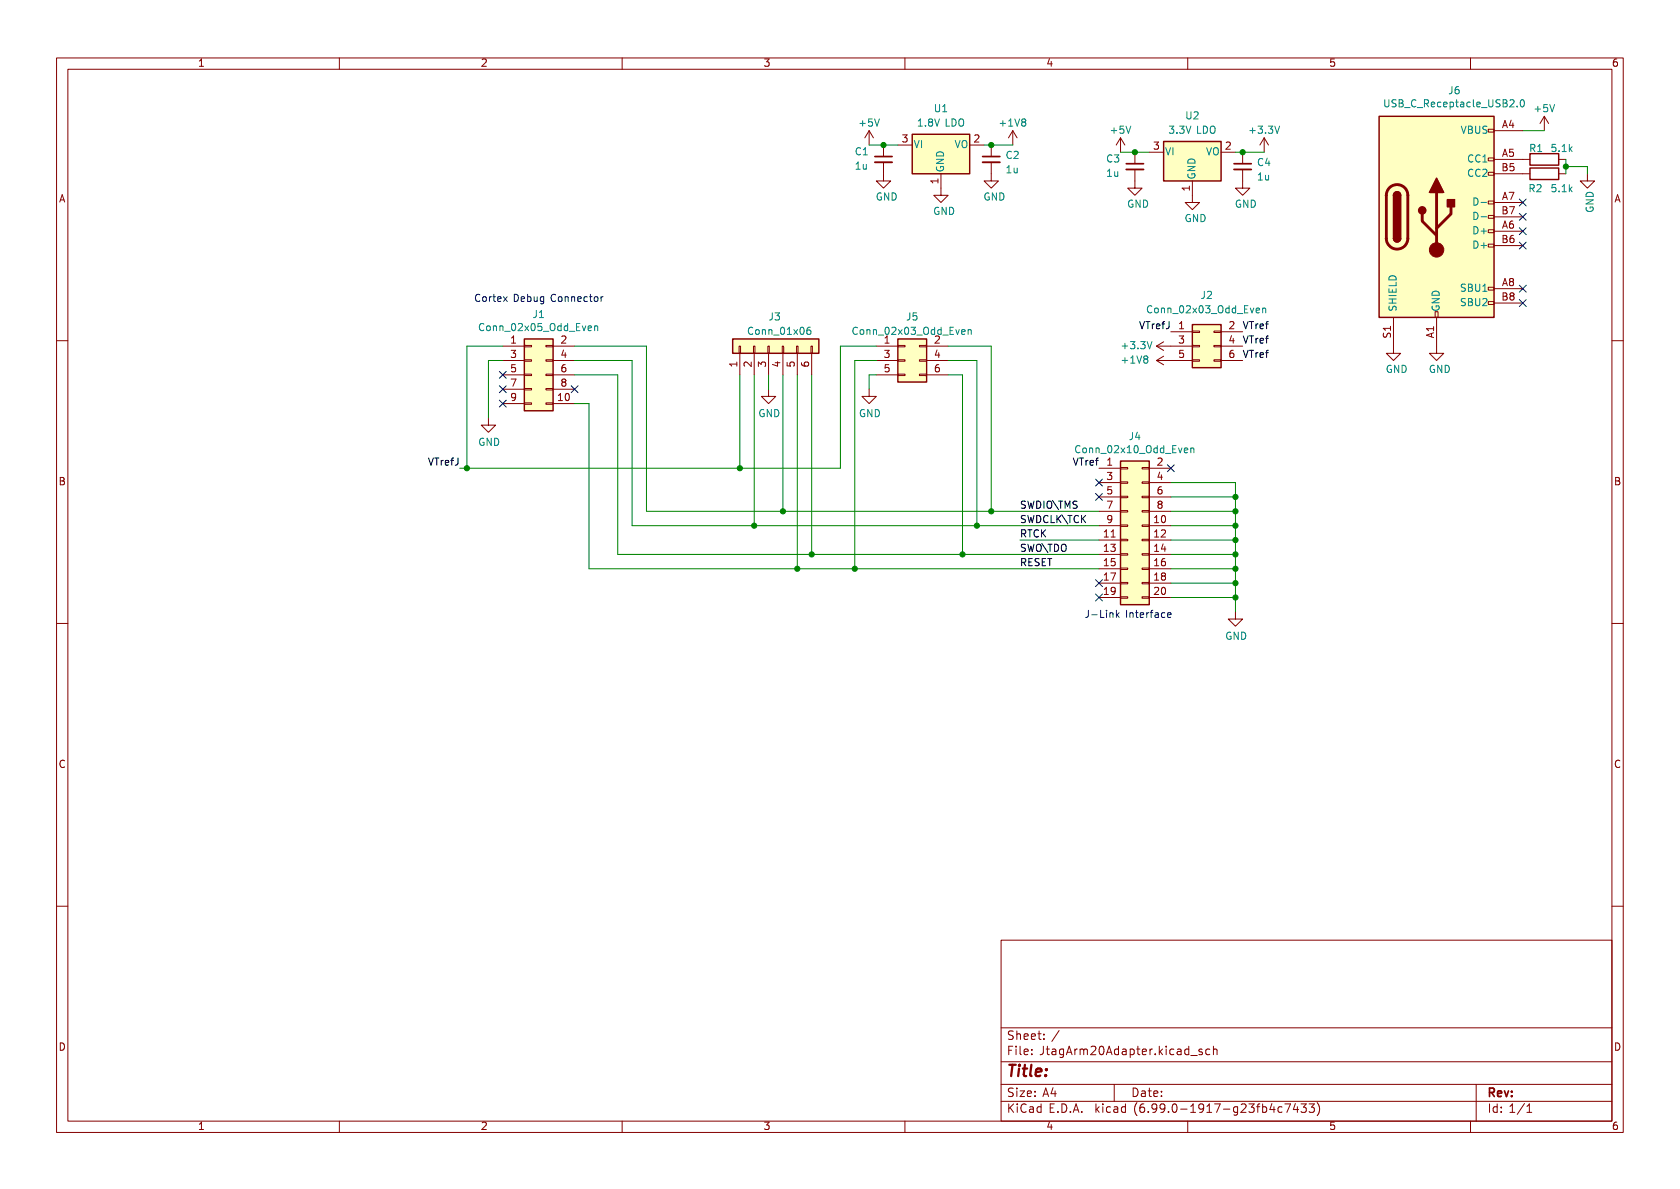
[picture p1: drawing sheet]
<svg xmlns="http://www.w3.org/2000/svg" width="297mm" height="210mm" viewBox="0 0 297 210" stroke-linecap="round" stroke-linejoin="round" font-family="sans-serif">
<g fill="none" stroke="#840000" stroke-width=".18">
<path d="M10 10.2h277v190.1h-277zM12 12.2h273v186.1h-273zM60 10.2v2M110 10.2v2M160 10.2v2M210 10.2v2M260 10.2v2M153.7 23.1l-.8 1.3M153.7 23.1v2.5M153.7 23.1l.7 1.3M156.2 28.7v3.3h1.3l-1.3 1.3-1.3-1.3h1.3M156.2 25.6v2.1"/>
<path d="M158.7 25.6h2.6M166.4 30.7v3.8h1.2l-1.2 1.3-1.3-1.3h1.3M171.4 25.6h2.6M175.3 28.7v3.3h1.2l-1.2 1.3-1.3-1.3h1.3M175.3 25.6v2.1M179.1 23.1l-.8 1.3M179.1 23.1v2.5M179.1 23.1l.7 1.3M198.1 24.4l-.7 1.2M198.1 24.4v2.5M198.1 24.4l.8 1.2M200.7 30v3.3h1.2l-1.2 1.2-1.3-1.2h1.3"/>
<path d="M200.7 26.9v2.1M203.2 26.9h2.5M210.8 32v3.8h1.3l-1.3 1.3-1.3-1.3h1.3M215.9 26.9h2.5M219.7 30v3.3h1.3l-1.3 1.2-1.3-1.2h1.3M219.7 26.9v2.1M223.5 24.4l-.7 1.2M223.5 24.4v2.5M223.5 24.4l.8 1.2M263.1 38.1h1.1v.5h-1.1zM263.1 35.6h1.1v.5h-1.1zM263.1 30.5h1.1v.5h-1.1z"/>
<path d="M263.1 27.9h1.1v.5h-1.1zM263.1 22.9h1.1v.5h-1.1zM264.2 23.1h5M264.2 28.2h6.3M264.2 35.8h5M264.2 30.7h6.3M264.2 38.3h5M273 20.6l-.7 1.2M273 20.6v2.5M273 20.6l.8 1.2M275.6 28.2h1.3M275.6 30.7h1.3"/>
<path d="M280.7 30.7v1.3h1.2l-1.2 1.3-1.3-1.3h1.3M207 58.7h3.8M210.8 58.5h1.3v.3h-1.3zM214.6 58.5h1.3v.3h-1.3zM215.9 58.7h3.8M246.4 56.1v6.4h1.2l-1.2 1.2-1.3-1.2h1.3M253.7 55.1h.6v1h-.6zM254 56.1v6.4h1.3l-1.3 1.2-1.3-1.2h1.3M263.1 53.3h1.1v.5h-1.1zM263.1 50.8h1.1v.5h-1.1zM263.1 43.2h1.1v.5h-1.1zM263.1 40.6h1.1v.5h-1.1z"/>
<path d="M264.2 40.9h5M264.2 51h5M264.2 43.4h5M264.2 53.6h5M10 60.2h2M86.4 73.9v1.3h1.2l-1.2 1.2-1.3-1.2h1.3M88.9 61.2h3.8M88.9 63.7h3.8M88.9 71.4h3.8M88.9 66.3h3.8M88.9 68.8h3.8M92.7 71.2h1.3v.3h-1.3z"/>
<path d="M92.7 68.7h1.3v.3h-1.3zM92.7 66.2h1.3v.2h-1.3zM92.7 63.6h1.3v.3h-1.3zM92.7 61.1h1.3v.2h-1.3zM96.5 71.2h1.3v.3h-1.3zM96.5 68.7h1.3v.3h-1.3zM96.5 66.2h1.3v.2h-1.3zM96.5 63.6h1.3v.3h-1.3zM96.5 61.1h1.3v.2h-1.3zM97.8 61.2h3.8M97.8 63.7h3.8M97.8 71.4h3.8"/>
<path d="M97.8 66.3h3.8M97.8 68.8h3.8M130.7 61.2h.2v1.3h-.2zM130.8 62.5v3.8M133.2 61.2h.3v1.3h-.3zM133.3 62.5v3.8M135.8 61.2h.2v1.3h-.2zM135.9 68.8v1.3h1.3l-1.3 1.3-1.3-1.3h1.3M135.9 62.5v3.8M138.3 61.2h.3v1.3h-.3zM138.4 62.5v3.8M140.8 61.2h.3v1.3h-.3z"/>
<path d="M141 62.5v3.8M143.4 61.2h.2v1.3h-.2zM143.5 62.5v3.8M153.7 68.8v1.3h1.2l-1.2 1.3-1.3-1.3h1.3M154.9 61.2h3.8M154.9 63.7h3.8M154.9 66.3h3.8M158.7 66.2h1.3v.2h-1.3zM158.7 63.6h1.3v.3h-1.3zM158.7 61.1h1.3v.2h-1.3zM162.6 66.2h1.2v.2h-1.2zM162.6 63.6h1.2v.3h-1.2z"/>
<path d="M162.6 61.1h1.2v.2h-1.2zM163.8 61.2h3.8M163.8 63.7h3.8M163.8 66.3h3.8M204.5 61.2h6.3M204.5 63.7h6.3M204.5 63.7l1.2 .8M204.5 61.2l1.2 .8M205.7 63l-1.2 .7M205.7 60.4l-1.2 .8M210.8 63.6h1.3v.3h-1.3zM210.8 61.1h1.3v.2h-1.3z"/>
<path d="M214.6 63.6h1.3v.3h-1.3zM214.6 61.1h1.3v.2h-1.3zM215.9 61.2h3.8M215.9 63.7h3.8M285 60.2h2M194.3 82.8h3.8M194.3 93h3.8M194.3 95.5h3.8M194.3 98h3.8M194.3 85.3h3.8M194.3 87.9h3.8M194.3 90.4h3.8"/>
<path d="M198.1 97.9h1.3v.3h-1.3zM198.1 95.4h1.3v.2h-1.3zM198.1 92.8h1.3v.3h-1.3zM198.1 90.3h1.3v.2h-1.3zM198.1 87.8h1.3v.2h-1.3zM198.1 85.2h1.3v.3h-1.3zM198.1 82.7h1.3v.2h-1.3zM201.9 97.9h1.3v.3h-1.3zM201.9 95.4h1.3v.2h-1.3zM201.9 92.8h1.3v.3h-1.3zM201.9 90.3h1.3v.2h-1.3zM201.9 87.8h1.3v.2h-1.3z"/>
<path d="M201.9 85.2h1.3v.3h-1.3zM201.9 82.7h1.3v.2h-1.3zM203.2 82.8h3.8M203.2 93h3.8M203.2 95.5h3.8M203.2 98h3.8M203.2 85.3h3.8M203.2 87.9h3.8M203.2 90.4h3.8M10 110.2h2M194.3 100.6h3.8M194.3 103.1h3.8"/>
<path d="M194.3 105.7h3.8M198.1 105.5h1.3v.3h-1.3zM198.1 103h1.3v.2h-1.3zM198.1 100.5h1.3v.2h-1.3zM201.9 105.5h1.3v.3h-1.3zM201.9 103h1.3v.2h-1.3zM201.9 100.5h1.3v.2h-1.3zM203.2 100.6h3.8M203.2 103.1h3.8M203.2 105.7h3.8M218.4 108.2v1.3h1.3l-1.3 1.2-1.2-1.2h1.2M285 110.2h2"/>
<path d="M10 160.2h2M177 166.3h108v32h-108zM285 160.2h2M60 198.3v2M110 198.3v2M160 198.3v2M177 194.8h108M177 191.8h108M177 187.8h108M177 181.8h108M185.8 193.4h1M186.5 192.9v1"/>
<path d="M187.3 182.2l-1.3 2M197 191.8v3M210 198.3v2M210.5 186.6h1.2M212.5 185.6l-.3-.1-.2 .2v.2l.5 .2v.3h-.5M213.9 185.6l-.4-.1-.3 .3v.4l.1 .2h.6M214.5 185.6l.3-.1 .3 .1 .1 .9M214.5 185v1.5M223.2 195.2v1.5M223.2 195.8l.5-.1 .3 .3v.4l-.2 .2h-.6M224.9 195.1l-.4 1.1h1M225.2 195.7v1"/>
<path d="M226.7 195.8l-.5-.1-.2 .3v.4l.1 .2h.6M227.2 195.2h1l-.7 1.5M229 195.1l-.3 1.1h.9M229.4 195.7v1M230 195.2h1l-.5 .6 .4 .1v.7l-.2 .1h-.5l-.2-.1M231.5 195.2h.9l-.5 .6 .4 .1v.7l-.2 .1h-.4l-.2-.1M232.9 195a1.72 1.72 0 0 1 0 2.3M260 198.3v2M261 191.8v6.5M269.5 195.1l-1.2 2M270 196.7h.8M270 195.6l.4-.4v1.5"/>
</g>
<path d="M154.7 28.7h3M173.7 28.7h3.1M199.1 30h3.1M218.2 30h3" fill="none" stroke="#840000" stroke-width=".33"/>
<path d="M154.7 27.7h3M173.7 27.7h3.1M199.1 29h3.1M218.2 29h3" fill="none" stroke="#840000" stroke-width=".3"/>
<g fill="#ffffc2" stroke="#ffffc2" stroke-width=".18">
<path d="M161.3 23.7h10.1v7h-10.1z"/>
<path d="M205.7 25h10.2v7h-10.2z"/>
<path d="M210.8 57.4h5.1v7.6h-5.1z"/>
<path d="M92.7 59.9h5.1v12.7h-5.1z"/>
<path d="M243.8 20.6h20.4v35.5h-20.4z"/>
<path d="M198.1 81.5h5.1v25.4h-5.1z"/>
<path d="M129.5 59.9h15.3v2.6h-15.3z"/>
<path d="M158.7 59.9h5.1v7.7h-5.1z"/>
</g>
<path d="M161.3 23.7h10.1v7h-10.1zM205.7 25h10.2v7h-10.2zM243.8 20.6h20.4v35.5h-20.4zM246.4 34.5a.64 .64 0 0 1 .6-.6 .64 .64 0 0 1 .6 .6M270.5 27.2h5.1v2h-5.1zM270.5 29.7h5.1v2h-5.1zM92.7 59.9h5.1v12.7h-5.1zM129.5 59.9h15.3v2.6h-15.3zM158.7 59.9h5.1v7.7h-5.1zM210.8 57.4h5.1v7.6h-5.1zM246.4 42.2a.64 .64 0 0 0 .6 .6 .64 .64 0 0 0 .6-.6M198.1 81.5h5.1v25.4h-5.1z" fill="none" stroke="#840000" stroke-width=".25"/>
<g fill="none" stroke="#008484" stroke-width=".18">
<path d="M244.8 17.6v1.1l.2 .1M268.9 17.8l.2-.2a.68 .68 0 0 1 .4 .7 .68 .68 0 0 1-.4 .6l-.2-.1-.1-.4zM260.9 35h-.3v1.3h.3M260.9 37.5h-.3v1.3h.3M105.1 57.6v.9M105.1 57.7l.2-.1 .3 .1 .1 .8M143 57.9h.3M143.1 58.3l.3 .3v.3l-.3 .2M171.2 58.3v.8M171.2 58.4l.2-.1h.3v.8M223.2 54.5v.8M223.2 54.6l.2-.1h.3l.1 .8"/>
<path d="M210.5 79.2v.9M210.5 79.3l.2-.1 .3 .1 .1 .8"/>
</g>
<path d="M245.6 33.3a1.9 1.9 0 0 1 2.1-.5 1.9 1.9 0 0 1 1.2 1.7v7.7a1.91 1.91 0 0 1-1.9 1.9 1.91 1.91 0 0 1-1.9-1.9v-7.7l.2-.8zM251.5 37.8v1.3l2.5 2.6M254 34v10.2M256.5 36.6v1.2l-2.5 2.6" fill="none" stroke="#840000" stroke-width=".51"/>
<g fill="#840000" stroke="#840000" stroke-width=".25">
<path d="M246.4 42.2h1.2a.64 .64 0 0 1-.6 .6 .64 .64 0 0 1-.6-.6z"/>
<path d="M246.4 34.5h1.2v7.7h-1.2z"/>
<path d="M246.6 34.1a.64 .64 0 0 1 .6-.1 .64 .64 0 0 1 .4 .5h-1.2z"/>
<path d="M254 31.5l1.3 2.5h-2.6z"/>
<path d="M255.9 35.3h1.3v1.3h-1.3z"/>
<circle cx="251.5" cy="37.2" r=".63"/>
</g>
<circle cx="254" cy="44.2" r="1.27" fill="#840000" stroke="#840000" stroke-width=".18"/>
<path d="M104.2 52.5h.5M104.4 52v1.1l.3 .2M105.2 52.5h.3l.2 .2v.4l-.2 .2h-.3l-.1-.2zM106.3 52.5v.8M106.6 52.5l-.3 .2M204.4 108.3h.2l.2 .2v.7M204.8 109.1l-.4 .1M204.8 108.6l-.4 .1M206 108.4l-.4-.1-.2 .3 .1 .5h.5M206.4 108.8l.6-.2v-.2l-.4-.1-.2 .2 .1 .6h.5" fill="none" stroke="#0000c2" stroke-width=".18"/>
<g fill="none" stroke="#008400" stroke-width=".18">
<path d="M153.7 25.6h5M174 25.6h5.1M198.1 26.9h5.1M218.4 26.9h5.1M269.2 23.1h3.8M276.9 28.2v2.5M276.9 29.5h3.8v1.2M88.9 63.7h-2.5v10.2M88.9 61.2h-6.4v21.6M101.6 66.3h7.6v31.7h85.1M101.6 63.7h10.2v29.3h82.5M101.6 71.4h2.5v29.2h90.2"/>
<path d="M101.6 61.2h12.7v29.2h80M130.8 66.3v16.5M133.3 66.3v26.7M135.9 66.3v2.5M138.4 66.3v24.1M141 66.3v34.3M143.5 66.3v31.7M154.9 66.3h-1.2v2.5M154.9 63.7h-3.8v36.9M154.9 61.2h-6.3v21.6h-67.3M167.6 66.3h2.6v31.7M167.6 63.7h5.1v29.3"/>
<path d="M167.6 61.2h7.7v29.2M180.3 95.5h14M207 93h11.4M207 90.4h11.4M207 98h11.4M207 85.3h11.4v22.9M207 95.5h11.4M207 87.9h11.4M207 100.6h11.4M207 103.1h11.4M207 105.7h11.4"/>
</g>
<g fill="none" stroke="#000084" stroke-width=".18">
<path d="M268.6 37.7l1.2 1.3M268.6 35.2l1.2 1.2M269.8 37.7l-1.2 1.3M269.8 35.2l-1.2 1.2M268.6 40.3l1.2 1.2M268.6 53l1.2 1.2M268.6 50.4l1.2 1.3M268.6 42.8l1.2 1.2M269.8 40.3l-1.2 1.2M269.8 53l-1.2 1.2M269.8 50.4l-1.2 1.3M269.8 42.8l-1.2 1.2"/>
<path d="M88.3 68.2l1.2 1.2M88.3 70.8l1.2 1.2M88.3 65.7l1.2 1.2M89.5 68.2l-1.2 1.2M89.5 70.8l-1.2 1.2M89.5 65.7l-1.2 1.2M101 68.2l1.2 1.2M102.2 68.2l-1.2 1.2M193.7 87.3l1.2 1.2M193.7 84.7l1.2 1.2M194.9 87.3l-1.2 1.2M194.9 84.7l-1.2 1.2"/>
<path d="M206.4 82.2l1.2 1.2M207.6 82.2l-1.2 1.2M193.7 105l1.2 1.3M193.7 102.5l1.2 1.2M194.9 105l-1.2 1.3M194.9 102.5l-1.2 1.2"/>
</g>
<g fill="#008400" stroke="#008400" stroke-width=".18">
<circle cx="218.4" cy="100.6" r=".46"/>
<circle cx="218.4" cy="103.1" r=".46"/>
<circle cx="218.4" cy="105.7" r=".46"/>
<circle cx="218.4" cy="90.4" r=".46"/>
<circle cx="218.4" cy="87.9" r=".46"/>
<circle cx="143.5" cy="98" r=".46"/>
<circle cx="141" cy="100.6" r=".46"/>
<circle cx="170.2" cy="98" r=".46"/>
<circle cx="151.1" cy="100.6" r=".46"/>
<circle cx="175.3" cy="90.4" r=".46"/>
<circle cx="172.7" cy="93" r=".46"/>
<circle cx="133.3" cy="93" r=".46"/>
<circle cx="138.4" cy="90.4" r=".46"/>
<circle cx="130.8" cy="82.8" r=".46"/>
<circle cx="82.5" cy="82.8" r=".46"/>
<circle cx="218.4" cy="95.5" r=".46"/>
<circle cx="218.4" cy="93" r=".46"/>
<circle cx="218.4" cy="98" r=".46"/>
<circle cx="276.9" cy="29.5" r=".46"/>
<circle cx="219.7" cy="26.9" r=".46"/>
<circle cx="200.7" cy="26.9" r=".46"/>
<circle cx="175.3" cy="25.6" r=".46"/>
<circle cx="156.2" cy="25.6" r=".46"/>
</g>
<text font-size="2.8" fill="#840000" x="178" y="190.6">Title:</text>
<g font-size="2.1" fill="#840000">
<text x="178" y="184">Sheet: /</text>
<text x="178" y="186.7">File: JtagArm20Adapter.kicad_sch</text>
<text x="178" y="196.9">KiCad E.D.A. kicad (6.99.0-1917-g23fb4c7433)</text>
<text x="178" y="194.1">Size: A4</text>
<text x="200" y="194.1">Date:</text>
<text x="263" y="194.1">Rev:</text>
<text x="263" y="196.9">Id: 1/1</text>
</g>
<g font-size="1.8" fill="#840000">
<text x="35" y="11.9">1</text>
<text x="85" y="11.9">2</text>
<text x="135" y="11.9">3</text>
<text x="185" y="11.9">4</text>
<text x="235" y="11.9">5</text>
<text x="285" y="11.9">6</text>
<text x="265.6" y="22.9">A4</text>
<text x="159.5" y="25.4">3</text>
<text x="172.2" y="25.4">2</text>
<text x="204" y="26.7">3</text>
<text x="216.7" y="26.7">2</text>
<text x="265.6" y="27.9">A5</text>
<text x="10.3" y="35.9">A</text>
<text x="166.1" y="32.5" transform="rotate(-90 166.1 32.5)">1</text>
<text x="210.6" y="33.8" transform="rotate(-90 210.6 33.8)">1</text>
<text x="265.6" y="35.6">A7</text>
<text x="265.6" y="30.5">B5</text>
<text x="285.3" y="35.9">A</text>
<text x="265.6" y="40.6">A6</text>
<text x="265.6" y="38.1">B7</text>
<text x="265.6" y="43.2">B6</text>
<text x="265.6" y="50.8">A8</text>
<text x="265.6" y="53.3">B8</text>
<text x="208.4" y="58.4">1</text>
<text x="217.3" y="58.4">2</text>
<text x="246.1" y="59.7" transform="rotate(-90 246.1 59.7)">S1</text>
<text x="253.7" y="59.8" transform="rotate(-90 253.7 59.8)">A1</text>
<text x="90.3" y="61">1</text>
<text x="90.3" y="63.5">3</text>
<text x="99.2" y="61">2</text>
<text x="99.2" y="63.5">4</text>
<text x="130.6" y="64.9" transform="rotate(-90 130.6 64.9)">1</text>
<text x="133.1" y="64.9" transform="rotate(-90 133.1 64.9)">2</text>
<text x="135.6" y="64.9" transform="rotate(-90 135.6 64.9)">3</text>
<text x="138.2" y="64.9" transform="rotate(-90 138.2 64.9)">4</text>
<text x="140.7" y="64.9" transform="rotate(-90 140.7 64.9)">5</text>
<text x="143.3" y="64.9" transform="rotate(-90 143.3 64.9)">6</text>
<text x="156.4" y="63.5">3</text>
<text x="165.2" y="63.5">4</text>
<text x="208.4" y="61">3</text>
<text x="208.4" y="63.5">5</text>
<text x="217.3" y="61">4</text>
<text x="217.3" y="63.5">6</text>
<text x="90.3" y="66">5</text>
<text x="90.3" y="68.6">7</text>
<text x="90.3" y="71.1">9</text>
<text x="98.7" y="71.1">10</text>
<text x="99.2" y="66">6</text>
<text x="99.2" y="68.6">8</text>
<text x="156.4" y="66">5</text>
<text x="165.2" y="66">6</text>
<text x="195.7" y="82.5">1</text>
<text x="204.6" y="82.5">2</text>
<text x="10.3" y="85.9">B</text>
<text x="195.7" y="85.1">3</text>
<text x="195.7" y="87.6">5</text>
<text x="204.6" y="85.1">4</text>
<text x="204.6" y="87.6">6</text>
<text x="285.3" y="85.9">B</text>
<text x="195.2" y="95.2">11</text>
<text x="195.7" y="90.2">7</text>
<text x="195.7" y="92.7">9</text>
<text x="204.1" y="92.7">10</text>
<text x="204.1" y="95.2">12</text>
<text x="204.6" y="90.2">8</text>
<text x="195.2" y="97.8">13</text>
<text x="195.2" y="100.3">15</text>
<text x="204.1" y="97.8">14</text>
<text x="204.1" y="100.3">16</text>
<text x="195.2" y="102.9">17</text>
<text x="195.2" y="105.4">19</text>
<text x="204.1" y="102.9">18</text>
<text x="204.1" y="105.4">20</text>
<text x="10.3" y="135.9">C</text>
<text x="285.3" y="135.9">C</text>
<text x="10.3" y="185.9">D</text>
<text x="285.3" y="185.9">D</text>
<text x="35" y="199.9">1</text>
<text x="85" y="199.9">2</text>
<text x="135" y="199.9">3</text>
<text x="185" y="199.9">4</text>
<text x="235" y="199.9">5</text>
<text x="285" y="199.9">6</text>
</g>
<g font-size="1.8" fill="#008484">
<text x="256.2" y="16.8">J6</text>
<text x="152.1" y="22.5">+5V</text>
<text x="162.4" y="22.5">1.8V LDO</text>
<text x="165.2" y="19.9">U1</text>
<text x="177" y="22.5">+1V8</text>
<text x="196.5" y="23.7">+5V</text>
<text x="206.9" y="23.7">3.3V LDO</text>
<text x="209.7" y="21.2">U2</text>
<text x="221.2" y="23.7">+3.3V</text>
<text x="245.4" y="19.1">USB_C_Receptacle_USB2.0</text>
<text x="258.2" y="23.7">VBUS</text>
<text x="271.5" y="19.9">+5V</text>
<text x="151.2" y="27.6">C1</text>
<text x="161.5" y="26.3">VI</text>
<text x="168.6" y="26.3">VO</text>
<text x="177.9" y="28.2">C2</text>
<text x="195.7" y="28.8">C3</text>
<text x="206" y="27.6">VI</text>
<text x="213.1" y="27.6">VO</text>
<text x="222.4" y="29.5">C4</text>
<text x="259.6" y="28.8">CC1</text>
<text x="270.5" y="27">R1</text>
<text x="274.5" y="27">5.1k</text>
<text x="151.3" y="30.1">1u</text>
<text x="154.8" y="35.6">GND</text>
<text x="167" y="30.5" transform="rotate(-90 167 30.5)">GND</text>
<text x="173.9" y="35.6">GND</text>
<text x="177.9" y="30.7">1u</text>
<text x="195.7" y="31.4">1u</text>
<text x="211.5" y="31.7" transform="rotate(-90 211.5 31.7)">GND</text>
<text x="222.4" y="32">1u</text>
<text x="259.6" y="31.4">CC2</text>
<text x="270.3" y="34.1">R2</text>
<text x="274.5" y="34.1">5.1k</text>
<text x="165" y="38.1">GND</text>
<text x="199.3" y="36.8">GND</text>
<text x="209.4" y="39.4">GND</text>
<text x="218.3" y="36.8">GND</text>
<text x="260.8" y="41.5">D+</text>
<text x="261.3" y="36.4">D-</text>
<text x="261.3" y="39">D-</text>
<text x="281.9" y="37.7" transform="rotate(-90 281.9 37.7)">GND</text>
<text x="260.8" y="44.1">D+</text>
<text x="212.4" y="53">J2</text>
<text x="258.4" y="51.7">SBU1</text>
<text x="85.2" y="58.6">Conn_02x05_Odd_Even</text>
<text x="94.3" y="56.3">J1</text>
<text x="132.6" y="59.3">Conn_01x06</text>
<text x="136" y="56.8">J3</text>
<text x="151.2" y="59.3">Conn_02x03_Odd_Even</text>
<text x="160.3" y="56.8">J5</text>
<text x="203.3" y="55.5">Conn_02x03_Odd_Even</text>
<text x="247" y="55.1" transform="rotate(-90 247 55.1)">SHIELD</text>
<text x="254.6" y="55.1" transform="rotate(-90 254.6 55.1)">GND</text>
<text x="258.4" y="54.2">SBU2</text>
<text x="156.4" y="61">1</text>
<text x="165.2" y="61">2</text>
<text x="198.6" y="64.4">+1V8</text>
<text x="198.6" y="61.8">+3.3V</text>
<text x="245" y="66">GND</text>
<text x="252.6" y="66">GND</text>
<text x="134.1" y="73.9">GND</text>
<text x="151.8" y="73.9">GND</text>
<text x="199.7" y="77.9">J4</text>
<text x="84.5" y="78.9">GND</text>
<text x="190.6" y="80.2">Conn_02x10_Odd_Even</text>
<text x="216.6" y="113.2">GND</text>
</g>
<g font-size="1.8" fill="#0000c2">
<text x="83.8" y="53.6">Cortex Debug Connector</text>
<text x="191.8" y="109.5">J-Link Interface</text>
</g>
<g font-size="1.8">
<text x="201.5" y="58.4">VTrefJ</text>
<text x="219.7" y="58.4">VTref</text>
<text x="219.7" y="60.9">VTref</text>
<text x="219.7" y="63.5">VTref</text>
<text x="75.8" y="82.5">VTrefJ</text>
<text x="189.8" y="82.5">VTref</text>
<text x="180.3" y="90.2">SWDIO\TMS</text>
<text x="180.3" y="95.2">RTCK</text>
<text x="180.3" y="92.7">SWDCLK\TCK</text>
<text x="180.3" y="100.3">RESET</text>
<text x="180.3" y="97.8">SWO\TDO</text>
</g>
</svg>
